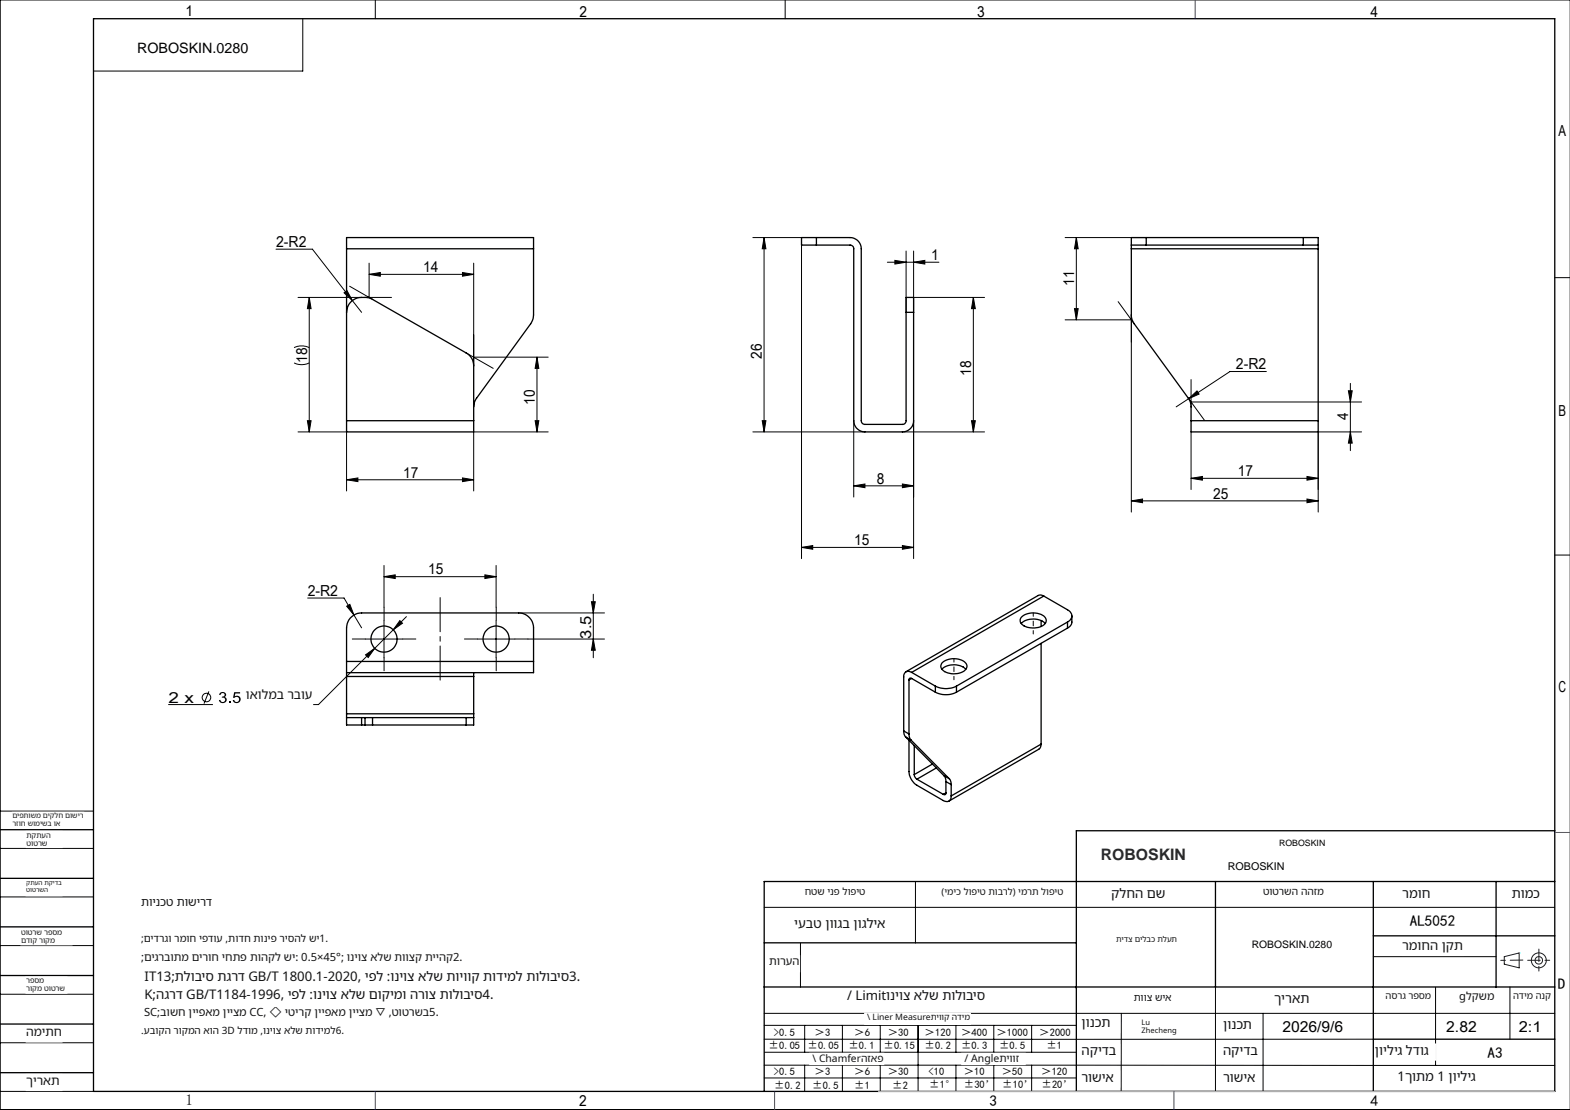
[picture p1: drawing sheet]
<svg xmlns="http://www.w3.org/2000/svg" width="420mm" height="297mm" viewBox="0 0 420 297" stroke-linecap="round" stroke-linejoin="round" font-family="sans-serif">
<g fill="none" stroke="#000" stroke-width=".27">
<path d="M100.4 0v5M210 0v5M420 0h-419.9v297h419.9M81 5v14h-56M73.8 66.7h9.8l10.7 13.7M79.7 79.6h17M82.7 79.6v36M82.7 79.6l.5 3h-1zM92 78.3l.8-.6 1.5 2.7zM93.5 76.6l6.2 3.5M97.6 79.6h7.1M98.7 73.4l3-.5v1z"/>
<path d="M98.7 70.4v9.2M98.7 73.4h28M123.7 72.9l3 .5-3 .5zM126.7 70.4v27.5M201.4 63.6h13M204.4 63.6v52M204.4 63.6l.5 3h-1zM214.4 65.6v83.9M237.4 70.2h13.8M239.4 69.7l3 .5-3 .5zM242.4 67.2v16.4M244.4 70.2l3-.5v1z"/>
<path d="M244.4 79.6h19M244.4 67.2v16.4M260.4 79.6l.5 3h-1zM260.4 79.6v36M284.9 63.6h21.7M287.9 63.6l.5 3h-1zM287.9 63.6v22M415.9 74.3h4.1M78.7 97.1l1.8 .5 2.2-.5M78.7 93l1.5-.4 1.6 .1 .9 .3M94.3 80.4l2.4 3.2M124.7 94.4l7.2 4.2"/>
<path d="M126.7 95.6h19.9M143.7 95.6v20M143.7 95.6l.4 3h-.9zM284.9 85.6h17.7M287.4 82.6h1l-.5 3zM299.1 80.7l4.3 5.9M302.6 84.3v52.7M338.8 99.4h-9.8l-11 7.3M79.7 115.6h13v15.8M82.2 112.6h1l-.5 3zM143.2 112.6h.9l-.4 3zM146.6 115.6h-19.9v15.8"/>
<path d="M201.4 115.6h30M203.9 112.6h1l-.5 3zM228.4 112.6v20.4M241.4 115.6h22M244.4 112.6v36.9M259.9 112.6h1l-.5 3zM317.9 106.5l4.3 5.9M318 106.7l2.2-2.1 .6 .8zM318 106.7l-3.4 2.2M318.6 115.6v15.4M318.6 101.6v7.3M318.6 107.6h45.6"/>
<path d="M360.7 104.6h1l-.5 3zM361.2 115.6l.5 3h-1zM361.2 102.6v18M364.2 115.6h-11.6v21.4M92.7 128.4l3-.5v1zM92.7 128.4h34M123.7 127.9l3 .5-3 .5zM228.4 130l3-.5v1zM228.4 130h16M241.4 129.5l3 .5-3 .5zM302.6 134l3-.5v1zM302.6 134h50"/>
<path d="M318.6 128l3.1-.5v1zM318.6 128h34M349.6 127.5l3 .5-3 .5zM349.6 133.5l3 .5-3 .5zM102.7 154.3l3-.5v1zM102.7 151.3v11.2M102.7 154.3h30M129.7 153.8l3 .5-3 .5zM132.7 151.3v11.2M158.7 159v17M214.4 146.5l3-.5v1zM214.4 146.5h30"/>
<path d="M241.4 146l3 .5-3 .5zM415.9 148.5h4.1M82.3 160h9.7l2.7 4.6M92.7 162.2l.9-.5 1.1 2.9zM94.7 164.6l2 3.4M97.7 171h10M97.8 175.2l2.5-1.7-1.8 2.4zM102.7 166v10M107 166l.7 .8-2.5 1.7zM108.7 165l-23.5 23.5h-40.1M127.7 171h10M132.7 166v10"/>
<path d="M138.7 164h23M141.2 171h20.5M158.2 161h1l-.5 3zM158.7 171l.5 3h-1zM55.9 185l-1.3 3.3M0 217h25M0 227h25M0 240h25M244.9 236v16.3M0 253h25M204.4 242.8h211.5M214.1 252.4v11.8"/>
<path d="M367.4 256h32.8M0 266h25M0 279h25M204.4 271.1h211.5M204.4 278.1h163M204.4 274.4h83.5M215.3 274.4v7.1M225.4 274.4v7.1M235.5 274.4v7.1M245.6 274.4v17.6M255.7 274.4v7.1M265.9 274.4v7.1"/>
<path d="M276 274.4v7.1M300 271.1l-.1 21M325.2 264.1v27.9M337.9 271.1v20.9M384 264.2v20.9M403.9 264.1v14M0 292h25M204.4 285l211.5 .1M204.4 288.4h83.5M204.5 281.5h83.5M215.3 285v7M225.4 285v7"/>
<path d="M235.5 285v7M255.7 285v7M265.9 285v7M276 285v7M287.9 292h128"/>
<circle cx="55.2" cy="186.6" r="1.15"/>
</g>
<g fill="none" stroke="#191924" stroke-width=".27">
<path d="M402.4 256l4-1v4l-4-1z"/>
<circle cx="411.7" cy="257" r="1"/>
<circle cx="411.7" cy="257" r="2"/>
</g>
<path d="M117.7 182v-22.1" fill="none" stroke="#000" stroke-width=".27" stroke-dasharray="30.5 1.3 1.3 1.3" stroke-dashoffset="21.3"/>
<path d="M97.7 171h-3.5M102.7 166v-3.5M102.7 176v3.5M107.7 171h3.5M127.7 171h-3.5M132.7 166v-3.5M132.7 176v3.5M137.7 171h3.5" fill="none" stroke="#000" stroke-width=".27" stroke-dasharray="30.5 1.3 1.3 1.3"/>
<path d="M276.4 169.6v-5.6M255.2 181.9v-5.7" fill="none" stroke="#000" stroke-width=".27" stroke-dasharray="30.5 1.3 1.3 1.3" stroke-dashoffset="29.6"/>
<g fill="none" stroke="#000" stroke-width=".35">
<path d="M25 5h390.9v287h-390.9zM92.7 66.6v-3h50v3M92.7 66.6v46M92.7 66.6h50M142.7 66.6v17.7l-.3 1.5-15.1 21-.5 1.1-.1 1M218.4 63.6h-4v2h4M218.4 65.6h9a.96 .96 0 0 1 1 1v46a2.99 2.99 0 0 0 3 3h10a2.99 2.99 0 0 0 3-3v-29M218.4 63.6h9a2.99 2.99 0 0 1 3 3v46a.96 .96 0 0 0 1 1h10a.96 .96 0 0 0 1-1v-29M218.4 63.6v2M302.6 65.6h4M302.6 65.6v1M302.6 66.6v17.7a3.7 3.7 0 0 0 .8 2.3l14.5 19.9a3.7 3.7 0 0 1 .7 2.4v3.7"/>
<path d="M302.6 66.6h50M306.6 63.6h-4v2M306.6 63.6h42.1M306.6 65.6h42.1M306.6 63.6v2M348.7 63.6h3.9v2M348.7 65.6h3.9M348.7 63.6v2M352.6 65.6v1M352.6 66.6v46M92.7 83.6a4.4 4.4 0 0 1 5.7-3.9l1 .3 25.3 14.4a3.9 3.9 0 0 1 2 3.5v14.7M242.4 83.6v-4h2v4"/>
<path d="M242.4 83.6h2M92.7 112.6v3h34v-3M92.7 112.6h34M318.6 112.6v3h34v-3M318.6 112.6h34M279.2 159.5l6.4 3.7a1.73 1.73 0 0 1 1.1 1.6 1.73 1.73 0 0 1-1.1 1.6M279.2 159.5l-.7-.3-.8 .1-35.3 20.4M279.2 159.5l-35.3 20.4M92.7 177v-9a4 4 0 0 1 4-4h42a4 4 0 0 1 4 4v9M92.7 177v3M92.7 180v1M92.7 177h50"/>
<path d="M126.7 180v1M142.7 177v3h-50M243.9 179.9a1.29 1.29 0 0 0-1.5-.1 1.29 1.29 0 0 0-.6 1.3v14.5M243.9 179.9l6.3 3.7M252 179.1a4.8 4.8 0 0 1 6.4 0M252.2 177.2a4.9 4.9 0 0 1 6.3 .4 1.93 1.93 0 0 1-1.9 2.5 4.2 4.2 0 0 1-4.9-1.5v-.6zM273.2 166.8a4.8 4.8 0 0 1 6.4 0M273.4 165a4.9 4.9 0 0 1 6.3 .3 1.66 1.66 0 0 1-1.5 2.4 4.6 4.6 0 0 1-5.3-1.3l.1-.9zM278.5 166v1.6M278.5 172.2v26.9M285.6 166.4l-29.7 17.2M285.6 166.4v1.7"/>
<path d="M285.6 168.1l-29.7 17.1M286.7 164.8v2.1l-.4 .6-.7 .6M92.7 192v2h4M92.7 192h4M92.7 191v1M92.7 181v10M92.7 181h34M92.7 191h34M96.7 194h.9M96.7 192v2M96.7 192h.9M97.6 194h2.1"/>
<path d="M97.6 192h2.1M97.6 192v2M99.7 194h25M99.7 192h25M99.7 192v2M124.7 192h2M124.7 192v2M126.7 192v2h-2M126.7 191v1M126.7 181v10M241.8 195.6l.1 .9 .4 .7M241.8 195.6l1.4 .8"/>
<path d="M242.3 197.2l1.4 .8M242.3 197.2l10.2 10.3M243.2 196.4v.7l.5 .9M243.2 198.1v8.3a4.6 4.6 0 0 0 2.1 3.7l7 4.1a1.29 1.29 0 0 0 1.5 .1 1.29 1.29 0 0 0 .7-1.3M243.2 181.9v14.5M243.7 198l10.2 10.3M243.9 181.5a.42 .42 0 0 0-.5 0 .42 .42 0 0 0-.2 .4M243.9 181.5l6.3 3.7M243.9 181.5l-.7 .4M244.6 199.5v7.8M250.2 185.2a6.2 6.2 0 0 0 5.7 0M250.2 183.6a6.2 6.2 0 0 0 5.7 0"/>
<path d="M250.2 183.6v1.6M255.9 183.6v1.6M278.5 199.1l-.3 1.1-.3 .3-24 13.8M278.5 199.1l-24 13.9M244.6 207.3l.1 .5 .6 .7M245.3 208.5l7 4M249.4 204.4l-4.8 2.9M250.5 205.5l-5.2 3M252.5 207.5l.3 .5 .2 1.1M252.5 207.5l1.4 .8M253 212.2a.42 .42 0 0 1-.2 .4 .42 .42 0 0 1-.5-.1M253 209.1l1.5 .8"/>
<path d="M253 209.1v3.1M253 212.2l-.7 .3M253.9 208.3l.5 .9 .1 .7M254.5 209.9v3.1M0 222h25M0 235h25M325.2 235.9v28.2M367.4 235.9v56.1M400.2 235.9v28.3M415.9 235.9h-211.5v56.1M415.9 222.3h-128v69.7M0 248h25"/>
<path d="M204.4 252.3h83.5M367.4 250.4h48.5M0 261h25M0 274h25M204.4 264.1h211.5M367.4 278.1h48.5M0 287h25"/>
<circle cx="102.7" cy="171" r="3.5"/>
<circle cx="132.7" cy="171" r="3.5"/>
</g>
<path d="M407.4 256.9l-5.9 .1M408.7 256.9h6M411.7 253.9v6" fill="none" stroke="#191924" stroke-width=".27" stroke-dasharray="6.3 1.3 1.3 1.3" stroke-dashoffset="3"/>
<path d="M235 292h180.9" fill="none" stroke="#c0c0c0" stroke-width=".27"/>
<path d="M319.7 0v5M415.9 222.7h4.1M100.4 292v5M207.2 292v5M314 292v5" fill="none" stroke="#00f" stroke-width=".27"/>
<path d="M406.4 255h.1" fill="none" stroke="#0ff" stroke-width=".27"/>
<g fill="#000">
<path d="M98.7 73.4l3-.5v1zM123.7 72.9l3 .5-3 .5z"/>
<path d="M204.4 63.6l.5 3h-1zM203.9 112.6h1l-.5 3z"/>
<path d="M143.7 95.6l.4 3h-.9zM143.2 112.6h.9l-.4 3zM360.7 104.6h1l-.5 3zM361.2 115.6l.5 3h-1z"/>
<path d="M287.4 82.6h1l-.5 3zM287.9 63.6l.5 3h-1z"/>
<path d="M82.2 112.6h1l-.5 3zM82.7 79.6l.5 3h-1zM259.9 112.6h1l-.5 3zM260.4 79.6l.5 3h-1zM158.7 171l.5 3h-1zM158.2 161h1l-.5 3z"/>
<path d="M92.7 128.4l3-.5v1zM123.7 127.9l3 .5-3 .5zM92 78.3l2.3 2.1-1.5-2.7zM318 106.7l2.8-1.3-.6-.8zM107 166l-1.8 2.5 2.5-1.7zM97.8 175.2l.7 .7 1.8-2.4zM92.7 162.2l2 2.4-1.1-2.9z"/>
<path d="M241.4 129.5l3 .5-3 .5zM228.4 130l3-.5v1zM241.4 146l3 .5-3 .5zM214.4 146.5l3-.5v1zM244.4 70.2l3-.5v1zM239.4 69.7l3 .5-3 .5zM349.6 127.5l3 .5-3 .5zM318.6 128l3.1-.5v1zM129.7 153.8l3 .5-3 .5zM102.7 154.3l3-.5v1z"/>
<path d="M302.6 134l3-.5v1zM349.6 133.5l3 .5-3 .5z"/>
</g>
<g fill="#fff" stroke="#fff" stroke-width=".35">
<path d="M36.7 9.6h31v5.9h-31z"/>
<path d="M334.9 250.2h22.4v4.3h-22.4z"/>
<path d="M57.1 183.7h26.5v5.7h-26.5z"/>
<path d="M5.6 248.5h13.6v4.3h-13.6z"/>
<path d="M7 274.5h9.6v4.3h-9.6z"/>
<path d="M7 287.5h9.6v4.3h-9.6z"/>
<path d="M7 261.5h10.9v4.2h-10.9z"/>
<path d="M3.3 217.4h19.1v4.2h-19.1z"/>
<path d="M7 235.4h9.6v4.2h-9.6z"/>
<path d="M7.1 222.5h9.5v4.2h-9.5z"/>
<path d="M298.6 250.2h16.3v4.3h-16.3z"/>
<path d="M404.4 237.3h8.2v4.2h-8.2z"/>
<path d="M215.3 237.3h16.3v4.2h-16.3z"/>
<path d="M251.9 237.3h32.6v4.2h-32.6z"/>
<path d="M205.7 255.8h8.2v4.2h-8.2z"/>
<path d="M212.5 245.5h24.4v4.3h-24.4z"/>
<path d="M375.1 237.3h16.3v4.3h-16.3z"/>
<path d="M337.9 237.3h16.3v4.3h-16.3z"/>
<path d="M342.2 224.2h50.8v4.4h-50.8z"/>
<path d="M297.3 237.3h16.3v4.2h-16.3z"/>
<path d="M404.8 265.2h10.2v4.2h-10.2z"/>
<path d="M389.6 265.2h10.2v4.2h-10.2z"/>
<path d="M289.3 272h10.2v4.2h-10.2z"/>
<path d="M303.3 265.5h10.2v4.2h-10.2z"/>
<path d="M289.3 279.5h10.2v4.2h-10.2z"/>
<path d="M327.2 286.5h10.2v4.3h-10.2z"/>
<path d="M373 286.3h36.6v4.2h-36.6z"/>
<path d="M327.2 279.4h10.2v4.2h-10.2z"/>
<path d="M370.6 265.2h12.3v4.2h-12.3z"/>
<path d="M289.3 286.6h10.2v4.2h-10.2z"/>
<path d="M305.4 272.5h12.2v4.3h-12.2z"/>
<path d="M231.3 271.1h28.3v3h-28.3z"/>
<path d="M216.6 281.9h19.8v2.9h-19.8z"/>
<path d="M257.3 281.9h16.9v2.9h-16.9z"/>
<path d="M225.7 264.7h39.5v5.2h-39.5z"/>
<path d="M367.8 279.4h16.3v4.2h-16.3z"/>
<path d="M340.8 265.5h10.2v4.2h-10.2z"/>
<path d="M327.2 272.5h10.2v4.3h-10.2z"/>
<path d="M375.1 251.4h16.3v4.2h-16.3z"/>
<path d="M37.8 239.9h19v4.4h-19z"/>
<path d="M37.8 249.7h50.8v4.4h-50.8z"/>
<path d="M37.8 254.7h86.7v4.4h-86.7z"/>
<path d="M37.8 259.6h139.7v4.4h-139.7z"/>
<path d="M37.8 264.5h95.2v4.4h-95.2z"/>
<path d="M37.8 269.4h80.4v4.5h-80.4z"/>
<path d="M37.8 274.4h55v4.4h-55z"/>
<path d="M328.5 229.2h78.3v4.4h-78.3z"/>
<path d="M342.2 223.6h51.5v3.6h-51.5z"/>
</g>
<text font-size="4.3" x="58.4" y="188.1">3.5</text>
<text font-size="4.2" fill="#1f2633" x="294.5" y="230">ROBOSKIN</text>
<g font-size="4.1">
<text x="49.6" y="4.3">1</text>
<text x="155.1" y="4.6">2</text>
<text x="261.4" y="4.6">3</text>
<text x="366.6" y="4.6">4</text>
<text x="416.9" y="36.3">A</text>
<text x="73.9" y="66.1">2-R2</text>
<text x="249.1" y="69.6">1</text>
<text x="113.2" y="72.8">14</text>
<text x="287.4" y="76.5" transform="rotate(-90 287.4 76.5)">11</text>
<text x="203.8" y="96" transform="rotate(-90 203.8 96)">26</text>
<text x="82.2" y="97.1" transform="rotate(-90 82.2 97.1)">18</text>
<text x="259.8" y="100.6" transform="rotate(-90 259.8 100.6)">18</text>
<text x="330.6" y="98.8">2-R2</text>
<text x="143.1" y="108.4" transform="rotate(-90 143.1 108.4)">10</text>
<text x="360.7" y="112.5" transform="rotate(-90 360.7 112.5)">4</text>
<text x="416.9" y="111.3">B</text>
<text x="107.9" y="127.8">17</text>
<text x="234.6" y="129.4">8</text>
<text x="331.1" y="127.4">17</text>
<text x="324.6" y="133.4">25</text>
<text x="228.5" y="145.9">15</text>
<text x="114.6" y="153.7">15</text>
<text x="82.3" y="159.4">2-R2</text>
<text x="158.2" y="170.9" transform="rotate(-90 158.2 170.9)">3.5</text>
<text x="416.9" y="185.3">C</text>
<text x="45.1" y="188.1">2 x</text>
<text x="377.1" y="247.7">AL5052</text>
<text x="416.7" y="264.6">D</text>
<text x="343.1" y="276">2026/9/6</text>
<text x="386.9" y="276">2.82</text>
<text x="406.3" y="276">2:1</text>
<text x="397.9" y="283">A3</text>
<text x="49.6" y="295.6">1</text>
<text x="154.9" y="296">2</text>
<text x="264.7" y="296">3</text>
<text x="366.6" y="296">4</text>
</g>
<text font-size="3.8" x="36.7" y="14.2">ROBOSKIN.0280</text>
<g font-size="3.5" fill="#111">
<text x="297.3" y="240.2">קלחה םש</text>
<text x="375.1" y="240.2">רמוח</text>
<text x="404.4" y="240.2">תומכ</text>
<text x="212.5" y="248.4">יעבט ןווגב ןוגליא</text>
<text x="375.1" y="254.2">רמוחה ןקת</text>
<text x="38.7" y="262.5">IT13;תלוביס תגרד GB/T 1800.1-2020, יפל :וניוצ אלש תויווק תודימל תולוביס3.</text>
<text x="38.7" y="267.4">K;הגרד GB/T1184-1996, יפל :וניוצ אלש םוקימו הרוצ תולוביס4.</text>
<text x="226.6" y="267.6">/ Limitוניוצ אלש תולוביס</text>
<text x="340.8" y="268.4">ךיראת</text>
<text x="289.3" y="274.9">ןונכת</text>
<text x="327.2" y="275.4">ןונכת</text>
<text x="289.3" y="282.4">הקידב</text>
<text x="327.2" y="282.3">הקידב</text>
<text x="367.8" y="282.3">ןויליג לדוג</text>
<text x="289.3" y="289.5">רושיא</text>
<text x="327.2" y="289.4">רושיא</text>
<text x="373.9" y="289.2">1ךותמ 1 ןויליג</text>
</g>
<text font-size="3.4" fill="#111" x="65.8" y="187">ואולמב רבוע</text>
<g font-size="3.3" fill="#111">
<text x="7" y="277.2">המיתח</text>
<text x="7" y="290.3">ךיראת</text>
</g>
<text font-size="3.1" fill="#111" x="37.8" y="242.4">תוינכט תושירד</text>
<g font-size="3" fill="#111">
<text x="37.8" y="257.1">;</text>
<text x="38.6" y="257.1">םיגרבותמ םירוח יחתפ תוהקל שי: 0.5×45°; וניוצ אלש תווצק תייהק2.</text>
<text x="205.7" y="258.2">תורעה</text>
<text x="390.4" y="267.6">gלקשמ</text>
<text x="38.5" y="271.9">SC;בושח ןייפאמ ןייצמ CC, ◇ יטירק ןייפאמ ןייצמ ▽ ,טוטרשב5.</text>
</g>
<text font-size="2.9" x="328.5" y="232.7">ROBOSKIN</text>
<g font-size="2.8" fill="#111">
<text x="337.9" y="239.6">טוטרשה ההזמ</text>
<text x="37.8" y="252">;</text>
<text x="38.5" y="252">םידרגו רמוח יפדוע ,תודח תוניפ ריסהל שי1.</text>
<text x="217.4" y="284.1">\ Chamferהזאפ</text>
<text x="258" y="284.2">/ Angleתיווז</text>
</g>
<g font-size="2.8">
<text x="334.9" y="253.6">ROBOSKIN.0280</text>
<text x="205.6" y="280.8">±0.05</text>
<text x="207" y="277.2">&gt;0.5</text>
<text x="216" y="280.8">±0.05</text>
<text x="217.9" y="277.2">＞3</text>
<text x="227" y="280.8">±0.1</text>
<text x="228.5" y="277.2">＞6</text>
<text x="236.3" y="280.8">±0.15</text>
<text x="237.5" y="277.2">＞30</text>
<text x="247.4" y="280.8">±0.2</text>
<text x="247.4" y="277.2">＞120</text>
<text x="257.1" y="280.8">±0.3</text>
<text x="257.1" y="277.2">＞400</text>
<text x="266.6" y="277.2">＞1000</text>
<text x="267.3" y="280.8">±0.5</text>
<text x="278" y="277.2">＞2000</text>
<text x="279.9" y="280.8">±1</text>
<text x="207" y="287.8">&gt;0.5</text>
<text x="217.9" y="287.8">＞3</text>
<text x="228.5" y="287.8">＞6</text>
<text x="237.5" y="287.8">＞30</text>
<text x="248.4" y="287.8">&lt;10</text>
<text x="257.8" y="287.8">＞10</text>
<text x="268" y="287.8">＞50</text>
<text x="278.5" y="287.8">＞120</text>
<text x="207.1" y="291.3">±0.2</text>
<text x="217.3" y="291.3">±0.5</text>
<text x="228.5" y="291.3">±1</text>
<text x="238.7" y="291.3">±2</text>
<text x="248.6" y="291.1">±1°</text>
<text x="257.8" y="291.1">±30’</text>
<text x="268.1" y="291.1">±10’</text>
<text x="278.6" y="291.2">±20’</text>
</g>
<g font-size="2.7" fill="#111">
<text x="303.3" y="267.7">תווצ שיא</text>
<text x="37.8" y="276.6">.</text>
<text x="38.5" y="276.6">עבוקה רוקמה אוה 3D לדומ ,וניוצ אלש תודימל6.</text>
</g>
<text font-size="2.6" fill="#111" x="215.3" y="239.5">חטש ינפ לופיט</text>
<g font-size="2.5" fill="#111">
<text x="251.9" y="239.4">)ימיכ לופיט תוברל( ימרת לופיט</text>
<text x="370.6" y="267.3">הסרג רפסמ</text>
<text x="404.8" y="267.3">הדימ הנק</text>
</g>
<text font-size="2.3" x="342.2" y="226.5">ROBOSKIN</text>
<text font-size="2.3" fill="#111" x="231.9" y="273">\ Liner Measureתיווק הדימ</text>
<text font-size="2.2" fill="#111" x="298.6" y="252">תידצ םילבכ תלעת</text>
<g font-size="2" fill="#111">
<text x="3.3" y="219">םיפתושמ םיקלח םושיר</text>
<text x="3.3" y="221">רזוח שומישב וא</text>
<text x="7.1" y="224.2">תקתעה</text>
<text x="7.1" y="226.3">טוטרש</text>
<text x="5.6" y="250.2">טוטרש רפסמ</text>
<text x="5.6" y="252.3">םדוק רוקמ</text>
<text x="7" y="263.1">רפסמ</text>
<text x="7" y="265.3">רוקמ טוטרש</text>
<text x="305.4" y="274.2">Lu</text>
<text x="305.4" y="276.3">Zhecheng</text>
</g>
<g font-size="1.7" fill="#111">
<text x="7" y="238.6">טוטרשה</text>
<text x="7" y="236.8">קתעה תקידב</text>
</g>
</svg>
